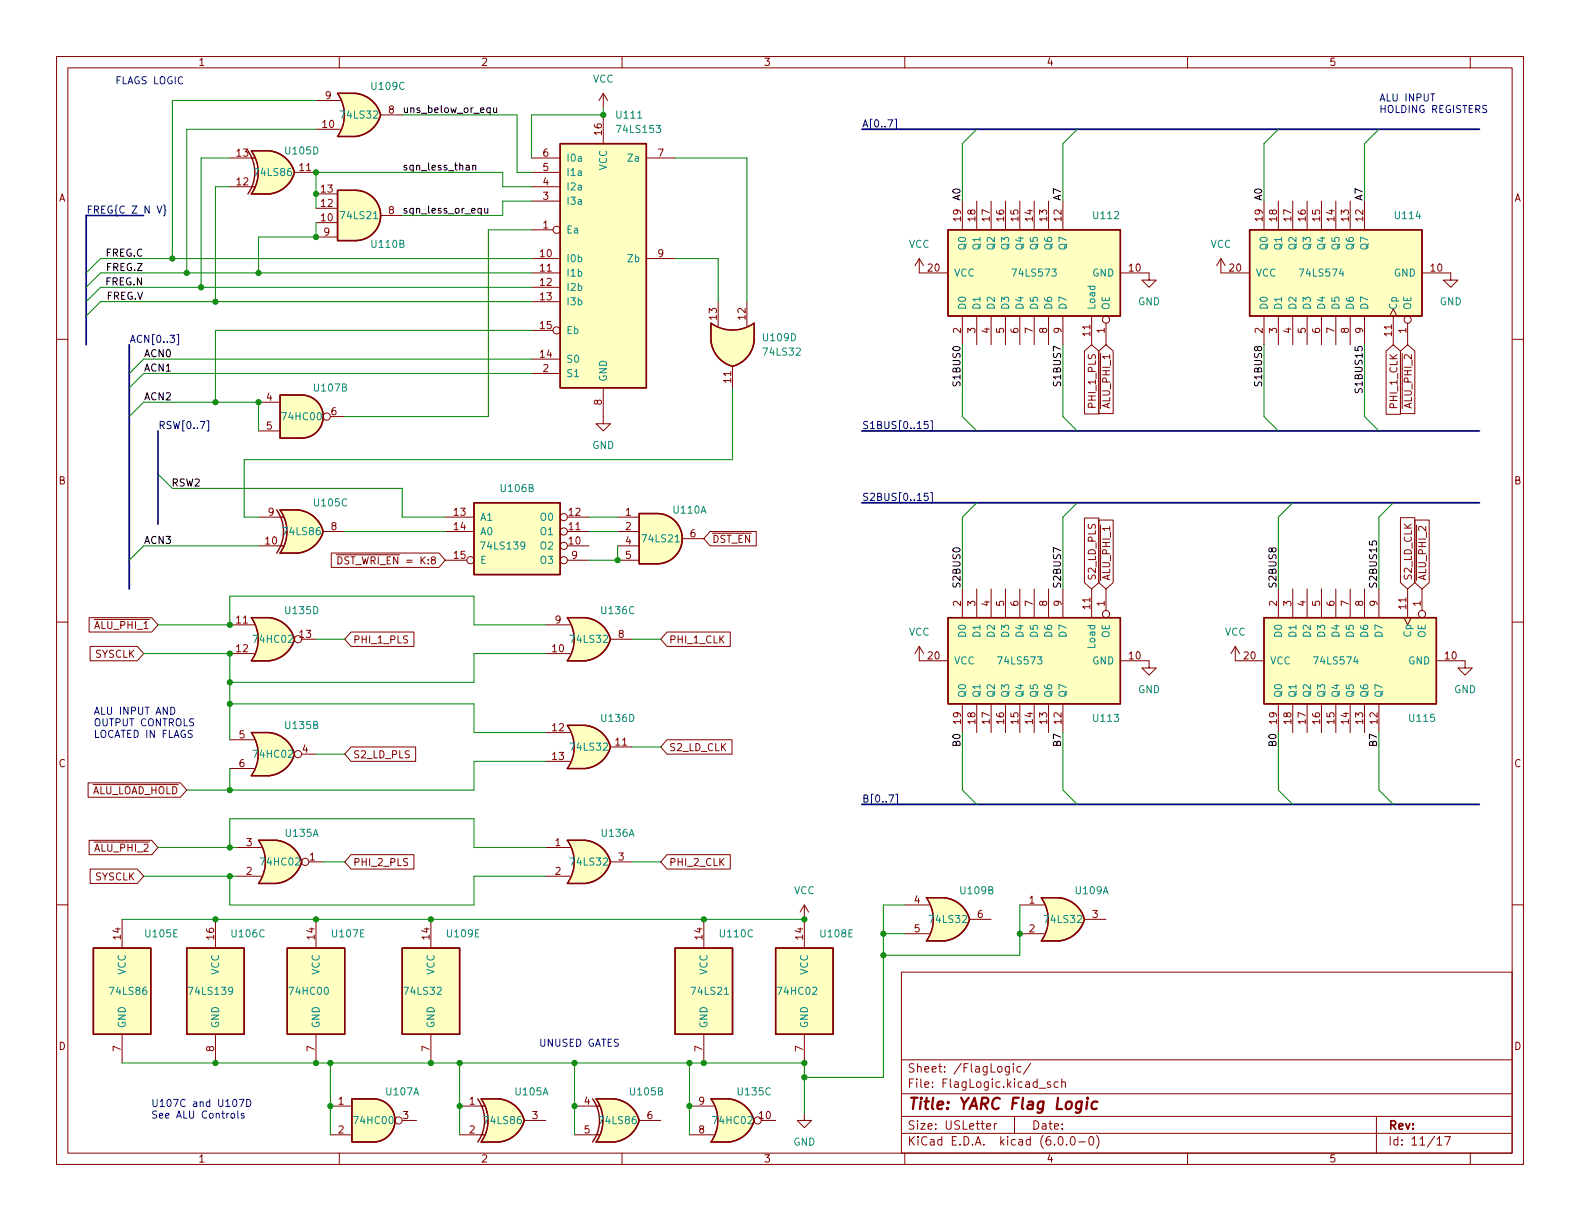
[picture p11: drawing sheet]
<svg xmlns="http://www.w3.org/2000/svg" width="279mm" height="216mm" viewBox="0 0 279 216" stroke-linecap="round" stroke-linejoin="round" font-family="sans-serif">
<g fill="none" stroke="#840000" stroke-width=".18">
<path d="M10 10h259.4v195.9h-259.4zM12 12h255.4v191.9h-255.4zM55.9 17.8h4.3M60 10v2M62.9 16.5h-3.2a6.6 6.6 0 0 1 0 7.6h3.2M106.7 16.5v2.6M106.7 16.5l-.8 1.3M106.7 16.5l.7 1.3M110 10v2M160 10v2M210 10v2M260 10v2"/>
<path d="M40.6 27.9h4.5M40.6 33h4.5M47.6 26.7h-3.2a6.7 6.7 0 0 1 0 7.6h3.2M52.1 30.5h3.8M55.9 39.4h3.8M55.9 36.8h3.8M55.9 34.3h3.8M55.9 22.9h4.3M67.3 38.1h3.8M67.3 20.3h3.8M94 27.9h5.1M94 33h5.1"/>
<path d="M94 30.5h5.1M94 35.6h5.1M106.7 20.3v5.1M114.3 27.9h5.1M170.2 35.6v5M172.7 35.6v5M175.3 35.6v5M177.8 35.6v5M180.3 35.6v5M182.9 35.6v5M185.4 35.6v5M188 35.6v5"/>
<path d="M223.5 35.6v5M226.1 35.6v5M228.6 35.6v5M231.1 35.6v5M233.7 35.6v5M236.2 35.6v5M238.8 35.6v5M241.3 35.6v5M10 60h2M55.9 41.9h3.8M94 48.3h5.1M94 40.6h3.8"/>
<path d="M94 45.7h5.1M94 50.8h5.1M94 53.3h5.1M94 58.4h3.8M114.3 45.7h5.1M127 53.3v4.4M132.1 53.3v4.4M162.6 45.7v2.6h5M162.6 45.7l-.8 1.3M162.6 45.7l.7 1.3M170.2 55.9v5.1M172.7 55.9v5.1"/>
<path d="M175.3 55.9v5.1M177.8 55.9v5.1M180.3 55.9v5.1M182.9 55.9v5.1M185.4 55.9v5.1M188 55.9v5.1M193 55.9v5.1M195.6 57.2v3.8M198.1 48.3h5.1v1.2h1.3l-1.3 1.3-1.3-1.3h1.3M215.9 45.7v2.6h5.1M215.9 45.7l-.8 1.3M215.9 45.7l.8 1.3"/>
<path d="M223.5 55.9v5.1M226.1 55.9v5.1M228.6 55.9v5.1M231.1 55.9v5.1M233.7 55.9v5.1M236.2 55.9v5.1M238.8 55.9v5.1M241.3 55.9v5.1M245.7 55.9l.7-1.3 .6 1.3M246.4 55.9v5.1M248.9 57.2v3.8M251.5 48.3h5v1.2h1.3l-1.3 1.3-1.2-1.3h1.2"/>
<path d="M267.4 60h2M45.7 71.1h3.8M45.7 76.2h3.8M58.4 73.7h2.6M94 63.5h5.1M94 66h5.1M106.7 68.6v6.3h1.2l-1.2 1.3-1.3-1.3h1.3M125.7 60.3v-3.1a6.7 6.7 0 0 0 7.6 0v3.1M129.5 64.8v3.8M191.8 62.1l1.2-1.1 1.3 1.1v11.1h-2.5zM194.3 62.1l1.3-1.1 1.3 1.1v11h-2.6zM245.1 62.1l1.3-1.1 1.3 1.1v11.2h-2.6z"/>
<path d="M247.6 62.1l1.3-1.1 1.3 1.1v11h-2.6zM45.7 96.5h4.5M45.7 91.4h4.5M52.7 90.2h-3.2a6.6 6.6 0 0 1 0 7.6h3.2M57.1 94h3.9M58.6 97.8h19l1.1 1.3-1.1 1.2h-19zM78.7 91.4h5.1M78.7 94h5.1M78.7 99.1h3.8M100.3 96.5h3.8M100.3 91.4h3.8M100.3 94h3.8"/>
<path d="M100.3 99.1h3.8M109.2 96.5h3.8M109.2 91.4h3.8M109.2 94h3.8M109.2 99.1h3.8M120.6 95.3h3.9M125.6 94h8.1v2.5h-8.1l-1.1-1.2zM191.8 91.6h2.5v11.4l-1.3 1.1-1.2-1.1zM194.3 92h2.6v11l-1.3 1.1-1.3-1.1zM247.6 91.5h2.6v11.5l-1.3 1.1-1.3-1.1zM250.2 92h2.5v11l-1.2 1.1-1.3-1.1zM10 110h2"/>
<path d="M15.8 109.2h11l1.1 1.3-1.1 1.3h-11zM15.9 114.3h8.4l1.1 1.3-1.1 1.2h-8.4zM40.6 115.6h4.4M40.6 110.5h4.4M47.6 109.2h-3.2a6.6 6.6 0 0 1 0 7.6h3.2M53.3 113h2.6M62.1 111.8h11.1v2.5h-11.1l-1.1-1.3zM96.5 115.6h4.3M96.5 110.5h4.3M103.5 109.2h-3.2a6.6 6.6 0 0 1 0 7.6h3.2M107.9 113h3.9M118 111.8h11.1v2.5h-11.1l-1.2-1.3z"/>
<path d="M162.6 114.3v2.5h5M162.6 114.3l-.8 1.3M162.6 114.3l.7 1.3M170.2 104.1v5.1M172.7 104.1v5.1M175.3 104.1v5.1M177.8 104.1v5.1M180.3 104.1v5.1M182.9 104.1v5.1M185.4 104.1v5.1M188 104.1v5.1M193 104.1v5.1"/>
<path d="M195.6 104.1v3.9M198.1 116.8h5.1v1.3h1.3l-1.3 1.3-1.3-1.3h1.3M218.4 114.3l-.7 1.3M218.4 114.3v2.5h5.1M218.4 114.3l.8 1.3M226.1 104.1v5.1M228.6 104.1v5.1M231.1 104.1v5.1M233.7 104.1v5.1M236.2 104.1v5.1M238.8 104.1v5.1M241.3 104.1v5.1"/>
<path d="M243.8 104.1v5.1M248.3 109.2l.6 1.3 .7-1.3M248.9 104.1v5.1M251.5 104.1v3.9M254 116.8h5.1v1.3h1.2l-1.2 1.3-1.3-1.3h1.3M267.4 110h2M15.6 138.4h16.3l1.1 1.3-1.1 1.3h-16.3zM40.6 130.8h4.4M40.6 135.9h4.4M47.6 129.5h-3.2a6.6 6.6 0 0 1 0 7.7h3.2M53.3 133.4h2.6M62.1 132.1h11.4v2.5h-11.4l-1.1-1.2z"/>
<path d="M96.5 129.5h4.3M96.5 134.6h4.3M103.5 128.3h-3.2a6.6 6.6 0 0 1 0 7.6h3.2M107.9 132.1h3.9M118 130.8h11.4v2.6h-11.4l-1.2-1.3zM170.2 124.5v5M172.7 124.5v5M175.3 124.5v5M177.8 124.5v5M180.3 124.5v5M182.9 124.5v5M185.4 124.5v5"/>
<path d="M188 124.5v5M226.1 124.5v5M228.6 124.5v5M231.1 124.5v5M233.7 124.5v5M236.2 124.5v5M238.8 124.5v5M241.3 124.5v5M243.8 124.5v5M10 160h2M15.8 148.6h11l1.1 1.3-1.1 1.2h-11zM15.9 153.7h8.4l1.1 1.2-1.1 1.3h-8.4z"/>
<path d="M41.9 149.9h4.3M41.9 154.9h4.3M48.9 148.6h-3.2a6.7 6.7 0 0 1 0 7.6h3.2M54.6 152.4h2.5M62.1 151.1h11.1v2.6h-11.1l-1.1-1.3zM96.5 149.9h4.3M96.5 154.9h4.3M103.5 148.6h-3.2a6.6 6.6 0 0 1 0 7.6h3.2M107.9 152.4h3.9M118 151.1h11.1v2.6h-11.1l-1.2-1.3zM167 158.8h-3.2a6.6 6.6 0 0 1 0 7.6h3.2M187.3 158.8h-3.2a6.6 6.6 0 0 1 0 7.6h3.2"/>
<path d="M267.4 160h2M21.6 162.6v5M38.1 162.6v5M55.9 162.6v5M76.2 162.6v5M124.5 162.6v5M142.2 160l-.7 1.3M142.2 160v7.6M142.2 160l.8 1.3M159.4 171.9h108v32h-108zM160 160h4.3M160 165.1h4.3"/>
<path d="M171.4 162.6h3.9M180.3 160h4.4M180.3 165.1h4.4M191.8 162.6h3.8M21.6 182.9v5.1M38.1 182.9v5.1M55.9 182.9v5.1M58.4 195.6h3.8M71.1 198.1h2.6M76.2 182.9v5.1M81.3 195.6h4.4M88.3 194.3h-3.2a6.6 6.6 0 0 1 0 7.6h3.2"/>
<path d="M92.7 198.1h3.8M101.6 195.6h4.4M108.6 194.3h-3.2a6.6 6.6 0 0 1 0 7.6h3.2M113 198.1h3.8M121.9 195.6h4.3M124.5 182.9v5.1M128.9 194.3h-3.2a6.7 6.7 0 0 1 0 7.6h3.2M134.6 198.1h2.6M142.2 196.9v1.2h1.3l-1.3 1.3-1.2-1.3h1.2M142.2 182.9v5.1M159.4 197.4h108M159.4 193.4h108"/>
<path d="M159.4 187.4h108M174.5 199.2l.7-.2-.1-.3h-.4l-.2 .2v.7h.6M175.8 198.7v1M176.3 198.7h-.3l-.2 .3M178.5 188.6v1.2l-.3 .3-.4-.1M178.5 188.7l-.5-.1-.2 .3v.4l.1 .2h.6M179.2 188.1v.1M179.2 188.6v1M179.4 197.4v3M180.5 188.7l-.4-.1-.3 .3v.4l.2 .2h.5M182.3 188l-1.3 1.9M183.8 192.4h1.1"/>
<path d="M185.8 191.4l-.4-.1-.2 .2 .1 .2 .5 .2v.3h-.6M187.1 191.4l-.4-.1-.3 .3v.4l.1 .2h.6M187.8 191.4l.2-.1 .3 .1 .1 .9M187.8 190.8v1.5M243.4 197.4v6.5M58.4 200.7h3.8M60 203.9v2M81.3 200.7h4.4M101.6 200.7h4.4M110 203.9v2M121.9 200.7h4.3M159.4 200.4h108"/>
<path d="M160 203.9v2M187.3 201h.2a.81 .81 0 0 1 .6 .6 .81 .81 0 0 1-.3 .8l-.2 .1a.81 .81 0 0 1-.6-.6 .81 .81 0 0 1 .3-.9zM188.6 202.3v.2M189.5 201h.1a.81 .81 0 0 1 .6 .6 .81 .81 0 0 1-.3 .8l-.1 .1a.81 .81 0 0 1-.6-.6 .81 .81 0 0 1 .3-.9zM190.8 201.9h1.1M192.8 201h.1a.81 .81 0 0 1 .6 .6 .81 .81 0 0 1-.3 .8l-.2 .1a.81 .81 0 0 1-.5-.6 .81 .81 0 0 1 .3-.9zM193.9 200.8a1.72 1.72 0 0 1 0 2.2M210 203.9v2M254.1 201.4l.4-.4v1.5M254.1 202.5h.9M255.5 201h1l-.7 1.5M260 203.9v2"/>
<circle cx="98.4" cy="40.6" r=".63"/>
<circle cx="98.4" cy="58.4" r=".63"/>
<circle cx="195.6" cy="56.5" r=".63"/>
<circle cx="248.9" cy="56.5" r=".63"/>
<circle cx="57.8" cy="73.7" r=".63"/>
<circle cx="83.2" cy="99.1" r=".63"/>
<circle cx="99.7" cy="99.1" r=".63"/>
<circle cx="99.7" cy="94" r=".63"/>
<circle cx="99.7" cy="91.4" r=".63"/>
<circle cx="99.7" cy="96.5" r=".63"/>
<circle cx="52.7" cy="113" r=".63"/>
<circle cx="195.6" cy="108.6" r=".63"/>
<circle cx="251.5" cy="108.6" r=".63"/>
<circle cx="52.7" cy="133.3" r=".63"/>
<circle cx="54" cy="152.4" r=".63"/>
<circle cx="70.5" cy="198.1" r=".63"/>
<circle cx="134" cy="198.1" r=".63"/>
</g>
<path d="M192.3 194.8l-.2 1.3M192.4 194.1l-.2 .1 .1 .1 .1-.1v-.1l-.1 .2M194.1 194.9a.66 .66 0 0 0-1 .3l-.1 .5 .2 .3 .1 .1 .6-.1" fill="none" stroke="#840000" stroke-width=".4"/>
<g fill="#ffffc2" stroke="#ffffc2" stroke-width=".18">
<path d="M221 40.6h30.5v15.3h-30.5z"/>
<path d="M62.9 33.7a4.4 4.4 0 0 1 4.4 4.4 4.4 4.4 0 0 1-4.4 4.4z"/>
<path d="M59.7 33.7h3.2v8.8h-3.2z"/>
<path d="M62.3 19l5 1.3a5.2 5.2 0 0 1-4.4 3.8z"/>
<path d="M59.7 24.1h3.2z"/>
<path d="M59.7 16.5h3.2z"/>
<path d="M59.7 16.5h3.2v7.6h-3.2a6.7 6.7 0 0 0 0-7.6z"/>
<path d="M62.9 16.5a5.1 5.1 0 0 1 4.4 3.8l-5 1.3z"/>
<path d="M223.5 109.2h30.5v15.3h-30.5z"/>
<path d="M167.6 40.6h30.5v15.3h-30.5z"/>
<path d="M167.6 109.2h30.5v15.3h-30.5z"/>
<path d="M186.8 161.2l5 1.4a5.2 5.2 0 0 1-4.4 3.8z"/>
<path d="M184.1 166.4h3.2z"/>
<path d="M184.1 158.8h3.2z"/>
<path d="M184.1 158.8h3.2v7.6h-3.2a6.7 6.7 0 0 0 0-7.6z"/>
<path d="M187.4 158.8a5.1 5.1 0 0 1 4.4 3.8l-5 1.3z"/>
<path d="M166.4 161.2l5 1.4a5.2 5.2 0 0 1-4.4 3.8z"/>
<path d="M163.8 166.4h3.2z"/>
<path d="M163.8 158.8h3.2z"/>
<path d="M163.8 158.8h3.2v7.6h-3.2a6.7 6.7 0 0 0 0-7.6z"/>
<path d="M167 158.8a5.1 5.1 0 0 1 4.4 3.8l-4.9 1.3z"/>
<path d="M102.9 111.7l5 1.3a5.2 5.2 0 0 1-4.4 3.8z"/>
<path d="M100.3 116.8h3.2z"/>
<path d="M100.3 109.2h3.2z"/>
<path d="M100.3 109.2h3.2v7.6h-3.2a6.7 6.7 0 0 0 0-7.6z"/>
<path d="M103.5 109.2a5.1 5.1 0 0 1 4.4 3.8l-4.9 1.3z"/>
<path d="M47.7 26.7a5.2 5.2 0 0 1 4.4 3.8l-5 1.3z"/>
<path d="M44.4 26.7h3.2z"/>
<path d="M44.4 34.3h3.2z"/>
<path d="M44.4 26.7h3.2v7.6h-3.2a6.6 6.6 0 0 0 0-7.6z"/>
<path d="M47.1 29.2l5 1.3a5.1 5.1 0 0 1-4.4 3.8z"/>
<path d="M102.9 130.7l5 1.4a5.2 5.2 0 0 1-4.4 3.8z"/>
<path d="M100.3 135.9h3.2z"/>
<path d="M100.3 128.3h3.2z"/>
<path d="M100.3 128.3h3.2v7.6h-3.2a6.7 6.7 0 0 0 0-7.6z"/>
<path d="M103.5 128.3a5.1 5.1 0 0 1 4.4 3.8l-4.9 1.3z"/>
<path d="M47.1 132l5 1.4a5.2 5.2 0 0 1-4.4 3.8z"/>
<path d="M44.4 137.2h3.2z"/>
<path d="M44.4 129.5h3.2z"/>
<path d="M44.4 129.5h3.2v7.7h-3.2a6.7 6.7 0 0 0 0-7.7z"/>
<path d="M47.7 129.5a5.1 5.1 0 0 1 4.4 3.8l-5 1.4z"/>
<path d="M47.1 111.7l5 1.3a5.2 5.2 0 0 1-4.4 3.8z"/>
<path d="M44.4 116.8h3.2z"/>
<path d="M44.4 109.2h3.2z"/>
<path d="M44.4 109.2h3.2v7.6h-3.2a6.7 6.7 0 0 0 0-7.6z"/>
<path d="M47.7 109.2a5.1 5.1 0 0 1 4.4 3.8l-5 1.3z"/>
<path d="M102.9 151l5 1.4a5.2 5.2 0 0 1-4.4 3.8z"/>
<path d="M100.3 156.2h3.2z"/>
<path d="M100.3 148.6h3.2z"/>
<path d="M100.3 148.6h3.2v7.6h-3.2a6.7 6.7 0 0 0 0-7.6z"/>
<path d="M103.5 148.6a5.1 5.1 0 0 1 4.4 3.8l-4.9 1.3z"/>
<path d="M87.7 196.8l5 1.3a5.2 5.2 0 0 1-4.4 3.8z"/>
<path d="M85.1 201.9h3.2z"/>
<path d="M85.1 194.3h3.2z"/>
<path d="M85.1 194.3h3.2v7.6h-3.2a6.7 6.7 0 0 0 0-7.6z"/>
<path d="M88.3 194.3a5.1 5.1 0 0 1 4.4 3.8l-5 1.3z"/>
<path d="M119.4 167.6h10.1v15.3h-10.1z"/>
<path d="M137.2 167.6h10.1v15.3h-10.1z"/>
<path d="M128.9 194.3a5.2 5.2 0 0 1 4.4 3.8l-5 1.4z"/>
<path d="M125.7 194.3h3.2z"/>
<path d="M125.7 201.9h3.2z"/>
<path d="M125.7 194.3h3.2v7.6h-3.2a6.6 6.6 0 0 0 0-7.6z"/>
<path d="M128.4 196.8l4.9 1.3a5.1 5.1 0 0 1-4.4 3.8z"/>
<path d="M53.3 69.9a3.8 3.8 0 0 1 3.9 3.8 3.8 3.8 0 0 1-3.9 3.8z"/>
<path d="M49.5 69.9h3.8v7.6h-3.8z"/>
<path d="M108 196.8l5 1.3a5.2 5.2 0 0 1-4.4 3.8z"/>
<path d="M105.4 201.9h3.2z"/>
<path d="M105.4 194.3h3.2z"/>
<path d="M105.4 194.3h3.2v7.6h-3.2a6.7 6.7 0 0 0 0-7.6z"/>
<path d="M108.6 194.3a5.1 5.1 0 0 1 4.4 3.8l-4.9 1.3z"/>
<path d="M66 194.3a3.8 3.8 0 0 1 3.9 3.8 3.8 3.8 0 0 1-3.9 3.8z"/>
<path d="M62.2 194.3h3.8v7.6h-3.8z"/>
<path d="M16.5 167.6h10.2v15.3h-10.2z"/>
<path d="M33 167.6h10.2v15.3h-10.2z"/>
<path d="M52.1 92.6l5 1.4a5.2 5.2 0 0 1-4.4 3.8z"/>
<path d="M49.5 97.8h3.2z"/>
<path d="M49.5 90.2h3.2z"/>
<path d="M49.5 90.2h3.2v7.6h-3.2a6.7 6.7 0 0 0 0-7.6z"/>
<path d="M52.7 90.2a5.1 5.1 0 0 1 4.4 3.8l-4.9 1.3z"/>
<path d="M48.9 148.6a5.2 5.2 0 0 1 4.4 3.8l-5 1.4z"/>
<path d="M45.7 148.6h3.2z"/>
<path d="M45.7 156.2h3.2z"/>
<path d="M45.7 148.6h3.2v7.6h-3.2a6.6 6.6 0 0 0 0-7.6z"/>
<path d="M48.4 151.1l4.9 1.3a5.1 5.1 0 0 1-4.4 3.8z"/>
<path d="M71.1 167.6h10.2v15.3h-10.2z"/>
<path d="M50.8 167.6h10.2v15.3h-10.2z"/>
<path d="M99.1 25.4h15.2v43.2h-15.2z"/>
<path d="M83.8 88.9h15.3v12.7h-15.3z"/>
<path d="M116.2 90.8a4.4 4.4 0 0 1 4.5 4.5 4.4 4.4 0 0 1-4.5 4.4z"/>
<path d="M113 90.8h3.2v8.9h-3.2z"/>
<path d="M125.7 60.4l5.2-.6-1.4 5a5.2 5.2 0 0 1-3.8-4.4z"/>
<path d="M125.7 57.2v3.1z"/>
<path d="M133.3 57.2v3.1z"/>
<path d="M125.7 57.2a6.7 6.7 0 0 0 7.6 0v3.1h-7.6z"/>
<path d="M128.2 59.8l5.1 .6a5.1 5.1 0 0 1-3.8 4.4z"/>
</g>
<g fill="none" stroke="#840000" stroke-width=".25">
<path d="M59.7 16.5h3.2M59.7 16.5a6.6 6.6 0 0 1 0 7.6h3.2M62.9 16.5a5.1 5.1 0 0 1 4.4 3.8 5.2 5.2 0 0 1-4.4 3.8M43.8 26.7a6.6 6.6 0 0 1 0 7.6M44.4 26.7h3.2M44.4 34.3h3.2M44.5 26.7a6.6 6.6 0 0 1 0 7.6M47.7 26.7a5.2 5.2 0 0 1 4.4 3.8M52.1 30.5a5.1 5.1 0 0 1-4.4 3.8M59.7 33.7h3.2a4.4 4.4 0 0 1 4.4 4.4 4.4 4.4 0 0 1-4.4 4.4h-3.2zM99.1 25.4h15.2v43.2h-15.2zM125.7 57.2a6.6 6.6 0 0 0 7.6 0v3.2a5.1 5.1 0 0 1-3.8 4.4 5.2 5.2 0 0 1-3.8-4.4z"/>
<path d="M167.6 40.6h30.5v15.3h-30.5zM221 40.6h30.5v15.3h-30.5zM49.5 69.9h3.8a3.8 3.8 0 0 1 3.9 3.8 3.8 3.8 0 0 1-3.9 3.8h-3.8zM48.9 90.2a6.6 6.6 0 0 1 0 7.6M52.7 90.2h-3.2a6.6 6.6 0 0 1 0 7.6h3.2M52.7 90.2a5.1 5.1 0 0 1 4.4 3.8 5.2 5.2 0 0 1-4.4 3.8M83.8 88.9h15.3v12.7h-15.3zM113 90.8h3.2a4.4 4.4 0 0 1 4.5 4.5 4.4 4.4 0 0 1-4.5 4.4h-3.2zM44.4 116.8h3.2M44.4 109.2h3.2M44.5 109.2a6.6 6.6 0 0 1 0 7.6M47.7 109.2a5.1 5.1 0 0 1 4.4 3.8 5.2 5.2 0 0 1-4.4 3.8"/>
<path d="M100.3 116.8h3.2M100.3 109.2h3.2M100.3 109.2a6.6 6.6 0 0 1 0 7.6M103.5 109.2a5.1 5.1 0 0 1 4.4 3.8 5.2 5.2 0 0 1-4.4 3.8M167.6 109.2h30.5v15.3h-30.5zM223.5 109.2h30.5v15.3h-30.5zM44.4 137.2h3.2M44.4 129.5h3.2M44.5 129.5a6.6 6.6 0 0 1 0 7.7M47.7 129.5a5.1 5.1 0 0 1 4.4 3.9 5.2 5.2 0 0 1-4.4 3.8M100.3 135.9h3.2M100.3 128.3h3.2"/>
<path d="M100.3 128.3a6.6 6.6 0 0 1 0 7.6M103.5 128.3a5.1 5.1 0 0 1 4.4 3.8 5.2 5.2 0 0 1-4.4 3.8M48.9 148.6h-3.2a6.6 6.6 0 0 1 0 7.6h3.2M48.9 148.6a5.2 5.2 0 0 1 4.4 3.8 5.1 5.1 0 0 1-4.4 3.8M100.3 156.2h3.2M100.3 148.6h3.2M100.3 148.6a6.6 6.6 0 0 1 0 7.6M103.5 148.6a5.1 5.1 0 0 1 4.4 3.8 5.2 5.2 0 0 1-4.4 3.8M163.8 158.8h3.2a5.1 5.1 0 0 1 4.4 3.8 5.2 5.2 0 0 1-4.4 3.8h-3.2a6.6 6.6 0 0 0 0-7.6zM184.1 158.8h3.2M184.2 158.8a6.6 6.6 0 0 1 0 7.6M187.4 158.8a5.1 5.1 0 0 1 4.4 3.8 5.2 5.2 0 0 1-4.4 3.8"/>
<path d="M16.5 167.6h10.2v15.3h-10.2zM33 167.6h10.2v15.3h-10.2zM50.8 167.6h10.2v15.3h-10.2zM71.1 167.6h10.2v15.3h-10.2zM119.4 167.6h10.1v15.3h-10.1zM137.2 167.6h10.1v15.3h-10.1zM184.1 166.4h3.2M62.2 194.3h3.8a3.8 3.8 0 0 1 3.9 3.8 3.8 3.8 0 0 1-3.9 3.8h-3.8zM84.5 194.3a6.6 6.6 0 0 1 0 7.6M92.7 198.1a5.1 5.1 0 0 0-4.4-3.8h-3.2a6.6 6.6 0 0 1 0 7.6h3.2a5.2 5.2 0 0 0 4.4-3.8M104.8 194.3a6.6 6.6 0 0 1 0 7.6M108.6 194.3h-3.2a6.6 6.6 0 0 1 0 7.6h3.2"/>
<path d="M108.6 194.3a5.1 5.1 0 0 1 4.4 3.8M113 198.1a5.2 5.2 0 0 1-4.4 3.8M133.3 198.1a5.2 5.2 0 0 0-4.4-3.8h-3.2a6.6 6.6 0 0 1 0 7.6h3.2a5.1 5.1 0 0 0 4.4-3.8"/>
</g>
<path d="M66.1 38.7h.7M119.4 95.8h.7M128.1 175.8h.7" fill="none" stroke="#008484" stroke-width=".18"/>
<path d="M86.7 19.1h-.4l-.2 .2 .1 .5h.5M86.7 19.1v1.2M87.3 19.1v.7l.3 .1 .2-.1M87.8 19.1v.8M83.6 29.3l.2-.1 .3 .1v.8M83.6 29.2v.9M85.1 36.9l-.4-.1-.2 .3 .1 .5h.5M85.1 36.8v1.3M85.7 36.8l.1 .8 .3 .1 .2-.1M86.3 36.8v.9M239.7 68.7l-.1 .5 .3 .2 .3-.1 .2-.5h.4l.1 .2-.1 .4M242.2 95.7v.6l.6 .1-.2-.2 .1-.4 .2-.1h.4l.1 .2-.1 .5" fill="none" stroke="#000" stroke-width=".18"/>
<path d="M27.8 36.4l.4 1.3 .4-1.3M28.9 36.2l.3 .2v.6l.1 .2-.1 .2v.6l-.3 .2M158.2 21.1h.3v1.8h-.3M31.3 59.2h.3v1.8h-.3M36.6 74.4h.3v1.8h-.3M164.1 74.5h-.6l-.1 .6 .2-.1 .4 .1 .1 .1v.5l-.2 .1-.5-.1M164.6 74.4h.3v1.8h-.3M164.1 87.2h-.6l-.1 .6 .2-.1 .4 .1 .1 .1v.5l-.2 .1-.5-.1M164.6 87.1h.3v1.8h-.3M157.2 140.6h.8l-.5 1.2M158.4 140.4h.3v1.9h-.3" fill="none" stroke="#000084" stroke-width=".18"/>
<path d="M253 16.6h.7M30.2 125a.64 .64 0 0 1 .7 .7 .64 .64 0 0 1-.7 .6zM34 129.2l-.5-.1-.2 .2v.3l.6 .3 .1 .3-.2 .2-.5-.1M41 196.9h.3l.2 .2v.4l-.2 .2-.3-.1-.2-.1zM42 196.4v1.1l.2 .2M42.3 194.4h.8l-.5 1.3M43.1 196.9h-.3l-.1 .1v.2l.4 .1v.3h-.4M43.6 194.4a.64 .64 0 0 1 .8 .6 .64 .64 0 0 1-.8 .7z" fill="none" stroke="#0000c2" stroke-width=".18"/>
<path d="M25.4 38.1h-10.2v22.9M152.4 22.9h109.2M22.9 61v43.1M27.9 76.2v16.5M152.4 76.2h109.2M152.4 88.9h109.2M152.4 142.2h109.2" fill="none" stroke="#000084" stroke-width=".3"/>
<g fill="none" stroke="#008400" stroke-width=".18">
<path d="M55.9 17.8h-25.4v27.9M106.7 19.1v1.2h-12.7v7.6M40.6 33h-2.5v20.3M40.6 27.9h-5v22.9M55.9 22.9h-22.9v25.4M55.9 39.4v2.5h-10.2v6.4M71.1 20.3h20.3v10.2h2.6M94 35.6h-5.1v2.5h-17.8M94 33h-5.1v-2.5h-33v6.3M119.4 27.9h12.7v25.4M172.7 22.9l-2.5 2.5v10.2M190.5 22.9l-2.5 2.5v10.2"/>
<path d="M226.1 22.9l-2.6 2.5v10.2M243.8 22.9l-2.5 2.5v10.2M94 50.8h-76.2l-2.6 2.5M94 53.3h-76.2l-2.6 2.6M94 45.7h-76.2l-2.6 2.6M94 48.3h-76.2l-2.6 2.5M94 40.6h-7.6v33.1h-25.4M94 58.4h-55.9v12.7M119.4 45.7h7.6v7.6M22.9 73.7l2.5-2.6h20.3v5.1M94 63.5h-68.6l-2.5 2.5M94 66h-68.6l-2.5 2.6"/>
<path d="M129.5 68.6v12.7h-86.3v10.1h2.5M170.2 61v12.7l2.5 2.5M188 61v12.7l2.5 2.5M223.5 61v12.7l2.6 2.5M241.3 61v12.7l2.5 2.5M27.9 83.8l2.6 2.6h40.6v5h7.6M45.7 96.5h-20.3l-2.5 2.6M61 94h17.7M104.1 94h5.1M104.1 91.4h5.1M109.2 96.5v2.6h-5.1M172.7 88.9l-2.5 2.5v12.7"/>
<path d="M190.5 88.9l-2.5 2.5v12.7M228.6 88.9l-2.5 2.5v12.7M246.4 88.9l-2.6 2.5v12.7M25.4 115.6h15.2v15.2M27.9 110.5h12.7v-5.1h43.2v5.1h12.7M55.9 113h5.1M96.5 115.6h-12.7v5.1h-43.2M111.8 113h5M40.6 124.5h43.2v5h12.7M40.6 135.9v3.8M55.9 133.4h5.1M96.5 134.6h-12.7v5.1h-50.8"/>
<path d="M111.8 132.1h5M170.2 129.5v10.2l2.5 2.5M188 129.5v10.2l2.5 2.5M226.1 129.5v10.2l2.5 2.5M243.8 129.5v10.2l2.6 2.5M25.4 154.9h16.5M27.9 149.9h14M40.6 149.9v-5.1h43.2v5.1h12.7M40.6 154.9v5.1h43.2v-5.1h12.7M57.1 152.4h3.9M111.8 152.4h5M21.6 162.6h120.6"/>
<path d="M156.2 165.1h3.8M160 160h-3.8v30.5h-14M180.3 160v8.9h-24.1M21.6 188h120.6v8.9M58.4 188v12.7M81.3 188v12.7M101.6 188v12.7M121.9 188v12.7"/>
</g>
<g fill="#008400" stroke="#008400" stroke-width=".18">
<circle cx="38.1" cy="71.1" r=".46"/>
<circle cx="40.6" cy="149.9" r=".46"/>
<circle cx="40.6" cy="139.7" r=".46"/>
<circle cx="40.6" cy="110.5" r=".46"/>
<circle cx="40.6" cy="115.6" r=".46"/>
<circle cx="40.6" cy="120.7" r=".46"/>
<circle cx="40.6" cy="124.5" r=".46"/>
<circle cx="40.6" cy="154.9" r=".46"/>
<circle cx="55.9" cy="30.5" r=".46"/>
<circle cx="55.9" cy="34.3" r=".46"/>
<circle cx="55.9" cy="41.9" r=".46"/>
<circle cx="30.5" cy="45.7" r=".46"/>
<circle cx="38.1" cy="53.3" r=".46"/>
<circle cx="35.6" cy="50.8" r=".46"/>
<circle cx="45.7" cy="48.3" r=".46"/>
<circle cx="33" cy="48.3" r=".46"/>
<circle cx="58.4" cy="188" r=".46"/>
<circle cx="55.9" cy="188" r=".46"/>
<circle cx="58.4" cy="195.6" r=".46"/>
<circle cx="76.2" cy="162.6" r=".46"/>
<circle cx="55.9" cy="162.6" r=".46"/>
<circle cx="38.1" cy="188" r=".46"/>
<circle cx="38.1" cy="162.6" r=".46"/>
<circle cx="76.2" cy="188" r=".46"/>
<circle cx="124.5" cy="188" r=".46"/>
<circle cx="121.9" cy="195.6" r=".46"/>
<circle cx="121.9" cy="188" r=".46"/>
<circle cx="124.5" cy="162.6" r=".46"/>
<circle cx="142.2" cy="162.6" r=".46"/>
<circle cx="81.3" cy="188" r=".46"/>
<circle cx="101.6" cy="195.6" r=".46"/>
<circle cx="101.6" cy="188" r=".46"/>
<circle cx="81.3" cy="195.6" r=".46"/>
<circle cx="142.2" cy="190.5" r=".46"/>
<circle cx="142.2" cy="188" r=".46"/>
<circle cx="156.2" cy="168.9" r=".46"/>
<circle cx="180.3" cy="165.1" r=".46"/>
<circle cx="156.2" cy="165.1" r=".46"/>
<circle cx="45.7" cy="71.1" r=".46"/>
<circle cx="106.7" cy="20.3" r=".46"/>
<circle cx="109.2" cy="99.1" r=".46"/>
</g>
<text font-size="2.8" fill="#840000" x="160.4" y="196.2">Title: YARC Flag Logic</text>
<g font-size="2.1" fill="#840000">
<text x="160.4" y="189.7">Sheet: /FlagLogic/</text>
<text x="160.4" y="192.4">File: FlagLogic.kicad_sch</text>
<text x="160.4" y="202.5">KiCad E.D.A. kicad (6.0.0-0)</text>
<text x="160.4" y="199.7">Size: USLetter</text>
<text x="182.4" y="199.7">Date:</text>
<text x="245.4" y="199.7">Rev:</text>
<text x="245.4" y="202.5">Id: 11/17</text>
</g>
<g font-size="1.8" fill="#840000">
<text x="35" y="11.6">1</text>
<text x="85" y="11.6">2</text>
<text x="135" y="11.6">3</text>
<text x="185" y="11.6">4</text>
<text x="235" y="11.6">5</text>
<text x="57.5" y="17.5">9</text>
<text x="57.1" y="22.6">10</text>
<text x="68.7" y="20.1">8</text>
<text x="106.4" y="23.8" transform="rotate(-90 106.4 23.8)">16</text>
<text x="41.9" y="27.7">13</text>
<text x="96" y="27.7">6</text>
<text x="116.3" y="27.7">7</text>
<text x="10.3" y="35.6">A</text>
<text x="41.9" y="32.8">12</text>
<text x="53" y="30.2">11</text>
<text x="56.8" y="34">13</text>
<text x="96" y="35.3">3</text>
<text x="96" y="32.8">4</text>
<text x="96" y="30.2">5</text>
<text x="267.7" y="35.6">A</text>
<text x="56.8" y="39.1">10</text>
<text x="56.8" y="36.6">12</text>
<text x="57.3" y="41.7">9</text>
<text x="68.7" y="37.8">8</text>
<text x="96" y="40.4">1</text>
<text x="169.9" y="39.1" transform="rotate(-90 169.9 39.1)">19</text>
<text x="172.5" y="39.1" transform="rotate(-90 172.5 39.1)">18</text>
<text x="175" y="39.1" transform="rotate(-90 175 39.1)">17</text>
<text x="177.5" y="39.1" transform="rotate(-90 177.5 39.1)">16</text>
<text x="180.1" y="39.1" transform="rotate(-90 180.1 39.1)">15</text>
<text x="182.6" y="39.1" transform="rotate(-90 182.6 39.1)">14</text>
<text x="185.2" y="39.1" transform="rotate(-90 185.2 39.1)">13</text>
<text x="187.7" y="39.1" transform="rotate(-90 187.7 39.1)">12</text>
<text x="223.3" y="39.1" transform="rotate(-90 223.3 39.1)">19</text>
<text x="225.8" y="39.1" transform="rotate(-90 225.8 39.1)">18</text>
<text x="228.3" y="39.1" transform="rotate(-90 228.3 39.1)">17</text>
<text x="230.9" y="39.1" transform="rotate(-90 230.9 39.1)">16</text>
<text x="233.4" y="39.1" transform="rotate(-90 233.4 39.1)">15</text>
<text x="236" y="39.1" transform="rotate(-90 236 39.1)">14</text>
<text x="238.5" y="39.1" transform="rotate(-90 238.5 39.1)">13</text>
<text x="241" y="39.1" transform="rotate(-90 241 39.1)">12</text>
<text x="95.5" y="45.5">10</text>
<text x="116.3" y="45.5">9</text>
<text x="95.5" y="48">11</text>
<text x="95.5" y="50.5">12</text>
<text x="95.5" y="53.1">13</text>
<text x="164.1" y="48">20</text>
<text x="199.7" y="48">10</text>
<text x="217.5" y="48">20</text>
<text x="253" y="48">10</text>
<text x="95.5" y="58.2">15</text>
<text x="126.7" y="56.5" transform="rotate(-90 126.7 56.5)">13</text>
<text x="131.8" y="56.5" transform="rotate(-90 131.8 56.5)">12</text>
<text x="169.9" y="58.9" transform="rotate(-90 169.9 58.9)">2</text>
<text x="172.5" y="58.9" transform="rotate(-90 172.5 58.9)">3</text>
<text x="175" y="58.9" transform="rotate(-90 175 58.9)">4</text>
<text x="177.5" y="58.9" transform="rotate(-90 177.5 58.9)">5</text>
<text x="180.1" y="58.9" transform="rotate(-90 180.1 58.9)">6</text>
<text x="182.6" y="58.9" transform="rotate(-90 182.6 58.9)">7</text>
<text x="185.2" y="58.9" transform="rotate(-90 185.2 58.9)">8</text>
<text x="187.7" y="58.9" transform="rotate(-90 187.7 58.9)">9</text>
<text x="192.8" y="59.4" transform="rotate(-90 192.8 59.4)">11</text>
<text x="195.3" y="58.9" transform="rotate(-90 195.3 58.9)">1</text>
<text x="223.3" y="58.9" transform="rotate(-90 223.3 58.9)">2</text>
<text x="225.8" y="58.9" transform="rotate(-90 225.8 58.9)">3</text>
<text x="228.3" y="58.9" transform="rotate(-90 228.3 58.9)">4</text>
<text x="230.9" y="58.9" transform="rotate(-90 230.9 58.9)">5</text>
<text x="233.4" y="58.9" transform="rotate(-90 233.4 58.9)">6</text>
<text x="236" y="58.9" transform="rotate(-90 236 58.9)">7</text>
<text x="238.5" y="58.9" transform="rotate(-90 238.5 58.9)">8</text>
<text x="241" y="58.9" transform="rotate(-90 241 58.9)">9</text>
<text x="246.1" y="59.4" transform="rotate(-90 246.1 59.4)">11</text>
<text x="248.7" y="58.9" transform="rotate(-90 248.7 58.9)">1</text>
<text x="95.5" y="63.2">14</text>
<text x="96" y="65.8">2</text>
<text x="47.1" y="70.9">4</text>
<text x="106.4" y="71.6" transform="rotate(-90 106.4 71.6)">8</text>
<text x="129.3" y="67.7" transform="rotate(-90 129.3 67.7)">11</text>
<text x="193.8" y="71.7" transform="rotate(-90 193.8 71.7)">PHI_1_PLS</text>
<text x="247.1" y="71.9" transform="rotate(-90 247.1 71.9)">PHI_1_CLK</text>
<text x="47.1" y="75.9">5</text>
<text x="58.6" y="73.4">6</text>
<text x="196.3" y="73.3" transform="rotate(-90 196.3 73.3)">~{ALU_PHI_1}</text>
<text x="249.6" y="73.3" transform="rotate(-90 249.6 73.3)">~{ALU_PHI_2}</text>
<text x="10.3" y="85.7">B</text>
<text x="267.7" y="85.7">B</text>
<text x="47.5" y="91.2">9</text>
<text x="58.6" y="93.7">8</text>
<text x="80.3" y="91.2">13</text>
<text x="80.3" y="93.7">14</text>
<text x="100.6" y="93.7">11</text>
<text x="100.6" y="91.2">12</text>
<text x="110.6" y="91.2">1</text>
<text x="110.6" y="93.7">2</text>
<text x="122.1" y="95">6</text>
<text x="125.9" y="96">~{DST_EN}</text>
<text x="47" y="96.3">10</text>
<text x="59.7" y="99.8">~{DST_WRI_EN} = K:8</text>
<text x="80.3" y="98.8">15</text>
<text x="100.6" y="96.3">10</text>
<text x="101.1" y="98.8">9</text>
<text x="110.6" y="96.3">4</text>
<text x="110.6" y="98.8">5</text>
<text x="169.9" y="107.2" transform="rotate(-90 169.9 107.2)">2</text>
<text x="172.5" y="107.2" transform="rotate(-90 172.5 107.2)">3</text>
<text x="175" y="107.2" transform="rotate(-90 175 107.2)">4</text>
<text x="177.5" y="107.2" transform="rotate(-90 177.5 107.2)">5</text>
<text x="180.1" y="107.2" transform="rotate(-90 180.1 107.2)">6</text>
<text x="182.6" y="107.2" transform="rotate(-90 182.6 107.2)">7</text>
<text x="185.2" y="107.2" transform="rotate(-90 185.2 107.2)">8</text>
<text x="187.7" y="107.2" transform="rotate(-90 187.7 107.2)">9</text>
<text x="192.8" y="107.7" transform="rotate(-90 192.8 107.7)">11</text>
<text x="193.8" y="102.7" transform="rotate(-90 193.8 102.7)">S2_LD_PLS</text>
<text x="195.3" y="107.2" transform="rotate(-90 195.3 107.2)">1</text>
<text x="196.3" y="102.7" transform="rotate(-90 196.3 102.7)">~{ALU_PHI_1}</text>
<text x="225.8" y="107.2" transform="rotate(-90 225.8 107.2)">2</text>
<text x="228.3" y="107.2" transform="rotate(-90 228.3 107.2)">3</text>
<text x="230.9" y="107.2" transform="rotate(-90 230.9 107.2)">4</text>
<text x="233.4" y="107.2" transform="rotate(-90 233.4 107.2)">5</text>
<text x="236" y="107.2" transform="rotate(-90 236 107.2)">6</text>
<text x="238.5" y="107.2" transform="rotate(-90 238.5 107.2)">7</text>
<text x="241" y="107.2" transform="rotate(-90 241 107.2)">8</text>
<text x="243.6" y="107.2" transform="rotate(-90 243.6 107.2)">9</text>
<text x="248.7" y="107.7" transform="rotate(-90 248.7 107.7)">11</text>
<text x="249.6" y="102.7" transform="rotate(-90 249.6 102.7)">S2_LD_CLK</text>
<text x="251.2" y="107.2" transform="rotate(-90 251.2 107.2)">1</text>
<text x="252.2" y="102.7" transform="rotate(-90 252.2 102.7)">~{ALU_PHI_2}</text>
<text x="15.6" y="111.2">~{ALU_PHI_1}</text>
<text x="41.8" y="110.2">11</text>
<text x="53" y="112.8">13</text>
<text x="62.4" y="113.8">PHI_1_PLS</text>
<text x="98.2" y="110.2">9</text>
<text x="109.4" y="112.8">8</text>
<text x="118.3" y="113.8">PHI_1_CLK</text>
<text x="16.8" y="116.3">SYSCLK</text>
<text x="41.8" y="115.3">12</text>
<text x="97.7" y="115.3">10</text>
<text x="164.1" y="116.6">20</text>
<text x="199.7" y="116.6">10</text>
<text x="220" y="116.6">20</text>
<text x="255.6" y="116.6">10</text>
<text x="42.3" y="130.6">5</text>
<text x="97.7" y="129.3">12</text>
<text x="108.9" y="131.8">11</text>
<text x="169.9" y="128" transform="rotate(-90 169.9 128)">19</text>
<text x="172.5" y="128" transform="rotate(-90 172.5 128)">18</text>
<text x="175" y="128" transform="rotate(-90 175 128)">17</text>
<text x="177.5" y="128" transform="rotate(-90 177.5 128)">16</text>
<text x="180.1" y="128" transform="rotate(-90 180.1 128)">15</text>
<text x="182.6" y="128" transform="rotate(-90 182.6 128)">14</text>
<text x="185.2" y="128" transform="rotate(-90 185.2 128)">13</text>
<text x="187.7" y="128" transform="rotate(-90 187.7 128)">12</text>
<text x="225.8" y="128" transform="rotate(-90 225.8 128)">19</text>
<text x="228.3" y="128" transform="rotate(-90 228.3 128)">18</text>
<text x="230.9" y="128" transform="rotate(-90 230.9 128)">17</text>
<text x="233.4" y="128" transform="rotate(-90 233.4 128)">16</text>
<text x="236" y="128" transform="rotate(-90 236 128)">15</text>
<text x="238.5" y="128" transform="rotate(-90 238.5 128)">14</text>
<text x="241" y="128" transform="rotate(-90 241 128)">13</text>
<text x="243.6" y="128" transform="rotate(-90 243.6 128)">12</text>
<text x="10.3" y="135.6">C</text>
<text x="42.3" y="135.6">6</text>
<text x="53.5" y="133.1">4</text>
<text x="62.4" y="134.1">S2_LD_PLS</text>
<text x="97.7" y="134.4">13</text>
<text x="118.3" y="132.8">S2_LD_CLK</text>
<text x="267.7" y="135.6">C</text>
<text x="14.6" y="140.4">~{ALU_LOAD_HOLD}</text>
<text x="43.6" y="149.6">3</text>
<text x="98.2" y="149.6">1</text>
<text x="15.6" y="150.6">~{ALU_PHI_2}</text>
<text x="16.8" y="155.7">SYSCLK</text>
<text x="43.6" y="154.7">2</text>
<text x="54.8" y="152.1">1</text>
<text x="62.4" y="153.1">PHI_2_PLS</text>
<text x="98.2" y="154.7">2</text>
<text x="109.4" y="152.1">3</text>
<text x="118.3" y="153.1">PHI_2_CLK</text>
<text x="161.7" y="159.8">4</text>
<text x="182" y="159.8">1</text>
<text x="21.3" y="166.1" transform="rotate(-90 21.3 166.1)">14</text>
<text x="37.8" y="166.1" transform="rotate(-90 37.8 166.1)">16</text>
<text x="55.6" y="166.1" transform="rotate(-90 55.6 166.1)">14</text>
<text x="75.9" y="166.1" transform="rotate(-90 75.9 166.1)">14</text>
<text x="124.2" y="166.1" transform="rotate(-90 124.2 166.1)">14</text>
<text x="142" y="166.1" transform="rotate(-90 142 166.1)">14</text>
<text x="161.7" y="164.8">5</text>
<text x="172.9" y="162.3">6</text>
<text x="182" y="164.8">2</text>
<text x="193.2" y="162.3">3</text>
<text x="10.3" y="185.7">D</text>
<text x="21.3" y="185.9" transform="rotate(-90 21.3 185.9)">7</text>
<text x="37.8" y="185.9" transform="rotate(-90 37.8 185.9)">8</text>
<text x="55.6" y="185.9" transform="rotate(-90 55.6 185.9)">7</text>
<text x="75.9" y="185.9" transform="rotate(-90 75.9 185.9)">7</text>
<text x="124.2" y="185.9" transform="rotate(-90 124.2 185.9)">7</text>
<text x="142" y="185.9" transform="rotate(-90 142 185.9)">7</text>
<text x="267.7" y="185.7">D</text>
<text x="59.8" y="195.3">1</text>
<text x="71.3" y="197.9">3</text>
<text x="83" y="195.3">1</text>
<text x="94.1" y="197.9">3</text>
<text x="103.3" y="195.3">4</text>
<text x="114.4" y="197.9">6</text>
<text x="123.6" y="195.3">9</text>
<text x="134.3" y="197.9">10</text>
<text x="59.8" y="200.4">2</text>
<text x="83" y="200.4">2</text>
<text x="103.3" y="200.4">5</text>
<text x="123.6" y="200.4">8</text>
<text x="35" y="205.6">1</text>
<text x="85" y="205.6">2</text>
<text x="135" y="205.6">3</text>
<text x="185" y="205.6">4</text>
<text x="235" y="205.6">5</text>
</g>
<g font-size="1.8" fill="#0000c2">
<text x="20.3" y="14.9">FLAGS LOGIC</text>
<text x="243.8" y="17.9">ALU INPUT</text>
<text x="243.8" y="20">HOLDING REGISTERS</text>
<text x="16.5" y="126.4">ALU INPUT AND</text>
<text x="16.5" y="128.4">OUTPUT CONTROLS</text>
<text x="16.5" y="130.5">LOCATED IN FLAGS</text>
<text x="95.2" y="185.1">UNUSED GATES</text>
<text x="26.7" y="195.7">U107C and U107D</text>
<text x="26.7" y="197.8">See ALU Controls</text>
</g>
<g font-size="1.8" fill="#008484">
<text x="65.8" y="15.9">U109C</text>
<text x="104.8" y="14.6">VCC</text>
<text x="60.4" y="21">74LS32</text>
<text x="109.1" y="21">U111</text>
<text x="109.3" y="23.5">74LS153</text>
<text x="50.6" y="27.3">U105D</text>
<text x="100.1" y="28.6">I0a</text>
<text x="111.2" y="28.6">Za</text>
<text x="45.2" y="31.1">74LS86</text>
<text x="100.1" y="33.7">I2a</text>
<text x="100.1" y="31.1">I1a</text>
<text x="107.3" y="30.1" transform="rotate(-90 107.3 30.1)">VCC</text>
<text x="60.4" y="38.7">74LS21</text>
<text x="100.1" y="41.3">Ea</text>
<text x="100.1" y="36.2">I3a</text>
<text x="193.5" y="38.7">U112</text>
<text x="246.8" y="38.7">U114</text>
<text x="65.8" y="43.8">U110B</text>
<text x="100.1" y="46.4">I0b</text>
<text x="111.1" y="46.4">Zb</text>
<text x="160.7" y="43.8">VCC</text>
<text x="170.8" y="44" transform="rotate(-90 170.8 44)">Q0</text>
<text x="173.4" y="44" transform="rotate(-90 173.4 44)">Q1</text>
<text x="175.9" y="44" transform="rotate(-90 175.9 44)">Q2</text>
<text x="178.4" y="44" transform="rotate(-90 178.4 44)">Q3</text>
<text x="181" y="44" transform="rotate(-90 181 44)">Q4</text>
<text x="183.5" y="44" transform="rotate(-90 183.5 44)">Q5</text>
<text x="186.1" y="44" transform="rotate(-90 186.1 44)">Q6</text>
<text x="188.6" y="44" transform="rotate(-90 188.6 44)">Q7</text>
<text x="214" y="43.8">VCC</text>
<text x="224.2" y="44" transform="rotate(-90 224.2 44)">Q0</text>
<text x="226.7" y="44" transform="rotate(-90 226.7 44)">Q1</text>
<text x="229.2" y="44" transform="rotate(-90 229.2 44)">Q2</text>
<text x="231.8" y="44" transform="rotate(-90 231.8 44)">Q3</text>
<text x="234.3" y="44" transform="rotate(-90 234.3 44)">Q4</text>
<text x="236.9" y="44" transform="rotate(-90 236.9 44)">Q5</text>
<text x="239.4" y="44" transform="rotate(-90 239.4 44)">Q6</text>
<text x="241.9" y="44" transform="rotate(-90 241.9 44)">Q7</text>
<text x="100.1" y="48.9">I1b</text>
<text x="100.1" y="51.4">I2b</text>
<text x="100.1" y="54">I3b</text>
<text x="168.7" y="48.9">VCC</text>
<text x="179.3" y="48.9">74LS573</text>
<text x="193.2" y="48.9">GND</text>
<text x="201.2" y="54">GND</text>
<text x="222" y="48.9">VCC</text>
<text x="230.1" y="48.9">74LS574</text>
<text x="246.5" y="48.9">GND</text>
<text x="254.6" y="54">GND</text>
<text x="100.1" y="59.1">Eb</text>
<text x="170.8" y="54.9" transform="rotate(-90 170.8 54.9)">D0</text>
<text x="173.4" y="54.9" transform="rotate(-90 173.4 54.9)">D1</text>
<text x="175.9" y="54.9" transform="rotate(-90 175.9 54.9)">D2</text>
<text x="178.4" y="54.9" transform="rotate(-90 178.4 54.9)">D3</text>
<text x="181" y="54.9" transform="rotate(-90 181 54.9)">D4</text>
<text x="183.5" y="54.9" transform="rotate(-90 183.5 54.9)">D5</text>
<text x="186.1" y="54.9" transform="rotate(-90 186.1 54.9)">D6</text>
<text x="188.6" y="54.9" transform="rotate(-90 188.6 54.9)">D7</text>
<text x="193.7" y="54.9" transform="rotate(-90 193.7 54.9)">Load</text>
<text x="196.2" y="54.9" transform="rotate(-90 196.2 54.9)">OE</text>
<text x="224.2" y="54.9" transform="rotate(-90 224.2 54.9)">D0</text>
<text x="226.7" y="54.9" transform="rotate(-90 226.7 54.9)">D1</text>
<text x="229.2" y="54.9" transform="rotate(-90 229.2 54.9)">D2</text>
<text x="231.8" y="54.9" transform="rotate(-90 231.8 54.9)">D3</text>
<text x="234.3" y="54.9" transform="rotate(-90 234.3 54.9)">D4</text>
<text x="236.9" y="54.9" transform="rotate(-90 236.9 54.9)">D5</text>
<text x="239.4" y="54.9" transform="rotate(-90 239.4 54.9)">D6</text>
<text x="241.9" y="54.9" transform="rotate(-90 241.9 54.9)">D7</text>
<text x="247" y="54.9" transform="rotate(-90 247 54.9)">Cp</text>
<text x="249.6" y="54.9" transform="rotate(-90 249.6 54.9)">OE</text>
<text x="100.1" y="64.1">S0</text>
<text x="135.1" y="60.3">U109D</text>
<text x="135.1" y="62.9">74LS32</text>
<text x="55.7" y="69.2">U107B</text>
<text x="100.1" y="66.7">S1</text>
<text x="107.3" y="67.6" transform="rotate(-90 107.3 67.6)">GND</text>
<text x="50.1" y="74.3">74HC00</text>
<text x="104.7" y="79.4">GND</text>
<text x="55.7" y="89.5">U105C</text>
<text x="88.7" y="87">U106B</text>
<text x="50.2" y="94.6">74LS86</text>
<text x="84.8" y="92.1">A1</text>
<text x="84.8" y="94.6">A0</text>
<text x="95.7" y="94.6">O1</text>
<text x="95.7" y="92.1">O0</text>
<text x="113.7" y="95.9">74LS21</text>
<text x="119.2" y="90.8">U110A</text>
<text x="84.8" y="99.7">E</text>
<text x="85.3" y="97.2">74LS139</text>
<text x="95.7" y="97.2">O2</text>
<text x="95.7" y="99.7">O3</text>
<text x="45" y="113.7">74HC02</text>
<text x="50.6" y="108.6">U135D</text>
<text x="101" y="113.7">74LS32</text>
<text x="106.5" y="108.6">U136C</text>
<text x="160.7" y="112.4">VCC</text>
<text x="170.8" y="112.5" transform="rotate(-90 170.8 112.5)">D0</text>
<text x="173.4" y="112.5" transform="rotate(-90 173.4 112.5)">D1</text>
<text x="175.9" y="112.5" transform="rotate(-90 175.9 112.5)">D2</text>
<text x="178.4" y="112.5" transform="rotate(-90 178.4 112.5)">D3</text>
<text x="181" y="112.5" transform="rotate(-90 181 112.5)">D4</text>
<text x="183.5" y="112.5" transform="rotate(-90 183.5 112.5)">D5</text>
<text x="186.1" y="112.5" transform="rotate(-90 186.1 112.5)">D6</text>
<text x="188.6" y="112.5" transform="rotate(-90 188.6 112.5)">D7</text>
<text x="196.2" y="112.8" transform="rotate(-90 196.2 112.8)">OE</text>
<text x="216.6" y="112.4">VCC</text>
<text x="226.7" y="112.5" transform="rotate(-90 226.7 112.5)">D0</text>
<text x="229.2" y="112.5" transform="rotate(-90 229.2 112.5)">D1</text>
<text x="231.8" y="112.5" transform="rotate(-90 231.8 112.5)">D2</text>
<text x="234.3" y="112.5" transform="rotate(-90 234.3 112.5)">D3</text>
<text x="236.9" y="112.5" transform="rotate(-90 236.9 112.5)">D4</text>
<text x="239.4" y="112.5" transform="rotate(-90 239.4 112.5)">D5</text>
<text x="241.9" y="112.5" transform="rotate(-90 241.9 112.5)">D6</text>
<text x="244.5" y="112.5" transform="rotate(-90 244.5 112.5)">D7</text>
<text x="249.6" y="112.6" transform="rotate(-90 249.6 112.6)">Cp</text>
<text x="252.1" y="112.8" transform="rotate(-90 252.1 112.8)">OE</text>
<text x="168.7" y="117.5">VCC</text>
<text x="176.8" y="117.5">74LS573</text>
<text x="193.2" y="117.5">GND</text>
<text x="193.7" y="114.5" transform="rotate(-90 193.7 114.5)">Load</text>
<text x="224.5" y="117.5">VCC</text>
<text x="232.6" y="117.5">74LS574</text>
<text x="249.1" y="117.5">GND</text>
<text x="170.8" y="123.4" transform="rotate(-90 170.8 123.4)">Q0</text>
<text x="173.4" y="123.4" transform="rotate(-90 173.4 123.4)">Q1</text>
<text x="175.9" y="123.4" transform="rotate(-90 175.9 123.4)">Q2</text>
<text x="178.4" y="123.4" transform="rotate(-90 178.4 123.4)">Q3</text>
<text x="181" y="123.4" transform="rotate(-90 181 123.4)">Q4</text>
<text x="183.5" y="123.4" transform="rotate(-90 183.5 123.4)">Q5</text>
<text x="186.1" y="123.4" transform="rotate(-90 186.1 123.4)">Q6</text>
<text x="188.6" y="123.4" transform="rotate(-90 188.6 123.4)">Q7</text>
<text x="201.2" y="122.6">GND</text>
<text x="226.7" y="123.4" transform="rotate(-90 226.7 123.4)">Q0</text>
<text x="229.2" y="123.4" transform="rotate(-90 229.2 123.4)">Q1</text>
<text x="231.8" y="123.4" transform="rotate(-90 231.8 123.4)">Q2</text>
<text x="234.3" y="123.4" transform="rotate(-90 234.3 123.4)">Q3</text>
<text x="236.9" y="123.4" transform="rotate(-90 236.9 123.4)">Q4</text>
<text x="239.4" y="123.4" transform="rotate(-90 239.4 123.4)">Q5</text>
<text x="241.9" y="123.4" transform="rotate(-90 241.9 123.4)">Q6</text>
<text x="244.5" y="123.4" transform="rotate(-90 244.5 123.4)">Q7</text>
<text x="257.1" y="122.6">GND</text>
<text x="50.6" y="128.9">U135B</text>
<text x="106.5" y="127.6">U136D</text>
<text x="193.5" y="127.6">U113</text>
<text x="249.3" y="127.6">U115</text>
<text x="45" y="134">74HC02</text>
<text x="101" y="132.7">74LS32</text>
<text x="50.6" y="148">U135A</text>
<text x="106.5" y="148">U136A</text>
<text x="46.3" y="153">74HC02</text>
<text x="101" y="153">74LS32</text>
<text x="140.4" y="158.1">VCC</text>
<text x="170" y="158.1">U109B</text>
<text x="190.3" y="158.1">U109A</text>
<text x="25.8" y="165.7">U105E</text>
<text x="41.1" y="165.7">U106C</text>
<text x="58.8" y="165.7">U107E</text>
<text x="79.2" y="165.7">U109E</text>
<text x="127.4" y="165.7">U110C</text>
<text x="145.2" y="165.7">U108E</text>
<text x="164.5" y="163.2">74LS32</text>
<text x="184.9" y="163.2">74LS32</text>
<text x="22.2" y="172.4" transform="rotate(-90 22.2 172.4)">VCC</text>
<text x="38.7" y="172.4" transform="rotate(-90 38.7 172.4)">VCC</text>
<text x="56.5" y="172.4" transform="rotate(-90 56.5 172.4)">VCC</text>
<text x="76.8" y="172.4" transform="rotate(-90 76.8 172.4)">VCC</text>
<text x="125.1" y="172.4" transform="rotate(-90 125.1 172.4)">VCC</text>
<text x="142.9" y="172.4" transform="rotate(-90 142.9 172.4)">VCC</text>
<text x="19.6" y="175.9">74LS86</text>
<text x="33.7" y="175.9">74LS139</text>
<text x="51.4" y="175.9">74HC00</text>
<text x="71.6" y="175.9">74LS32</text>
<text x="122.4" y="175.9">74LS21</text>
<text x="137.7" y="175.9">74HC02</text>
<text x="22.2" y="181.9" transform="rotate(-90 22.2 181.9)">GND</text>
<text x="38.7" y="181.9" transform="rotate(-90 38.7 181.9)">GND</text>
<text x="56.5" y="181.9" transform="rotate(-90 56.5 181.9)">GND</text>
<text x="76.8" y="181.9" transform="rotate(-90 76.8 181.9)">GND</text>
<text x="125.1" y="181.9" transform="rotate(-90 125.1 181.9)">GND</text>
<text x="142.9" y="181.9" transform="rotate(-90 142.9 181.9)">GND</text>
<text x="68.4" y="193.7">U107A</text>
<text x="91.2" y="193.7">U105A</text>
<text x="111.5" y="193.7">U105B</text>
<text x="130.6" y="193.7">U135C</text>
<text x="62.8" y="198.8">74HC00</text>
<text x="85.8" y="198.8">74LS86</text>
<text x="106.1" y="198.8">74LS86</text>
<text x="126.3" y="198.8">74HC02</text>
<text x="140.3" y="202.6">GND</text>
</g>
<g font-size="1.8">
<text x="71.1" y="20">uns_below_or_equ</text>
<text x="71.1" y="30.1">sgn_less_than</text>
<text x="169.8" y="35.6" transform="rotate(-90 169.8 35.6)">A0</text>
<text x="187.6" y="35.6" transform="rotate(-90 187.6 35.6)">A7</text>
<text x="223.2" y="35.6" transform="rotate(-90 223.2 35.6)">A0</text>
<text x="241" y="35.6" transform="rotate(-90 241 35.6)">A7</text>
<text x="71.1" y="37.8">sgn_less_or_equ</text>
<text x="18.7" y="45.4">FREG.C</text>
<text x="18.9" y="47.9">FREG.Z</text>
<text x="18.7" y="50.5">FREG.N</text>
<text x="18.8" y="53">FREG.V</text>
<text x="25.4" y="65.7">ACN1</text>
<text x="25.4" y="63.2">ACN0</text>
<text x="25.4" y="70.8">ACN2</text>
<text x="169.8" y="67.8" transform="rotate(-90 169.8 67.8)">S1BUS0</text>
<text x="187.6" y="67.8" transform="rotate(-90 187.6 67.8)">S1BUS7</text>
<text x="223.2" y="67.8" transform="rotate(-90 223.2 67.8)">S1BUS8</text>
<text x="241" y="68.8" transform="rotate(-90 241 68.8)">S1BUS15</text>
<text x="30.4" y="86">RSW2</text>
<text x="25.4" y="96.2">ACN3</text>
<text x="169.8" y="104.1" transform="rotate(-90 169.8 104.1)">S2BUS0</text>
<text x="187.6" y="104.1" transform="rotate(-90 187.6 104.1)">S2BUS7</text>
<text x="225.7" y="104.1" transform="rotate(-90 225.7 104.1)">S2BUS8</text>
<text x="243.5" y="104.1" transform="rotate(-90 243.5 104.1)">S2BUS15</text>
<text x="169.8" y="131.8" transform="rotate(-90 169.8 131.8)">B0</text>
<text x="187.6" y="131.8" transform="rotate(-90 187.6 131.8)">B7</text>
<text x="225.7" y="131.8" transform="rotate(-90 225.7 131.8)">B0</text>
<text x="243.5" y="131.8" transform="rotate(-90 243.5 131.8)">B7</text>
</g>
<g font-size="1.8" fill="#000084">
<text x="152.4" y="22.5">A[0..7]</text>
<text x="15.2" y="37.8">FREG{C Z N V}</text>
<text x="22.9" y="60.6">ACN[0..3]</text>
<text x="27.9" y="75.9">RSW[0..7]</text>
<text x="152.4" y="75.9">S1BUS[0..15]</text>
<text x="152.4" y="88.6">S2BUS[0..15]</text>
<text x="152.4" y="141.9">B[0..7]</text>
</g>
</svg>
